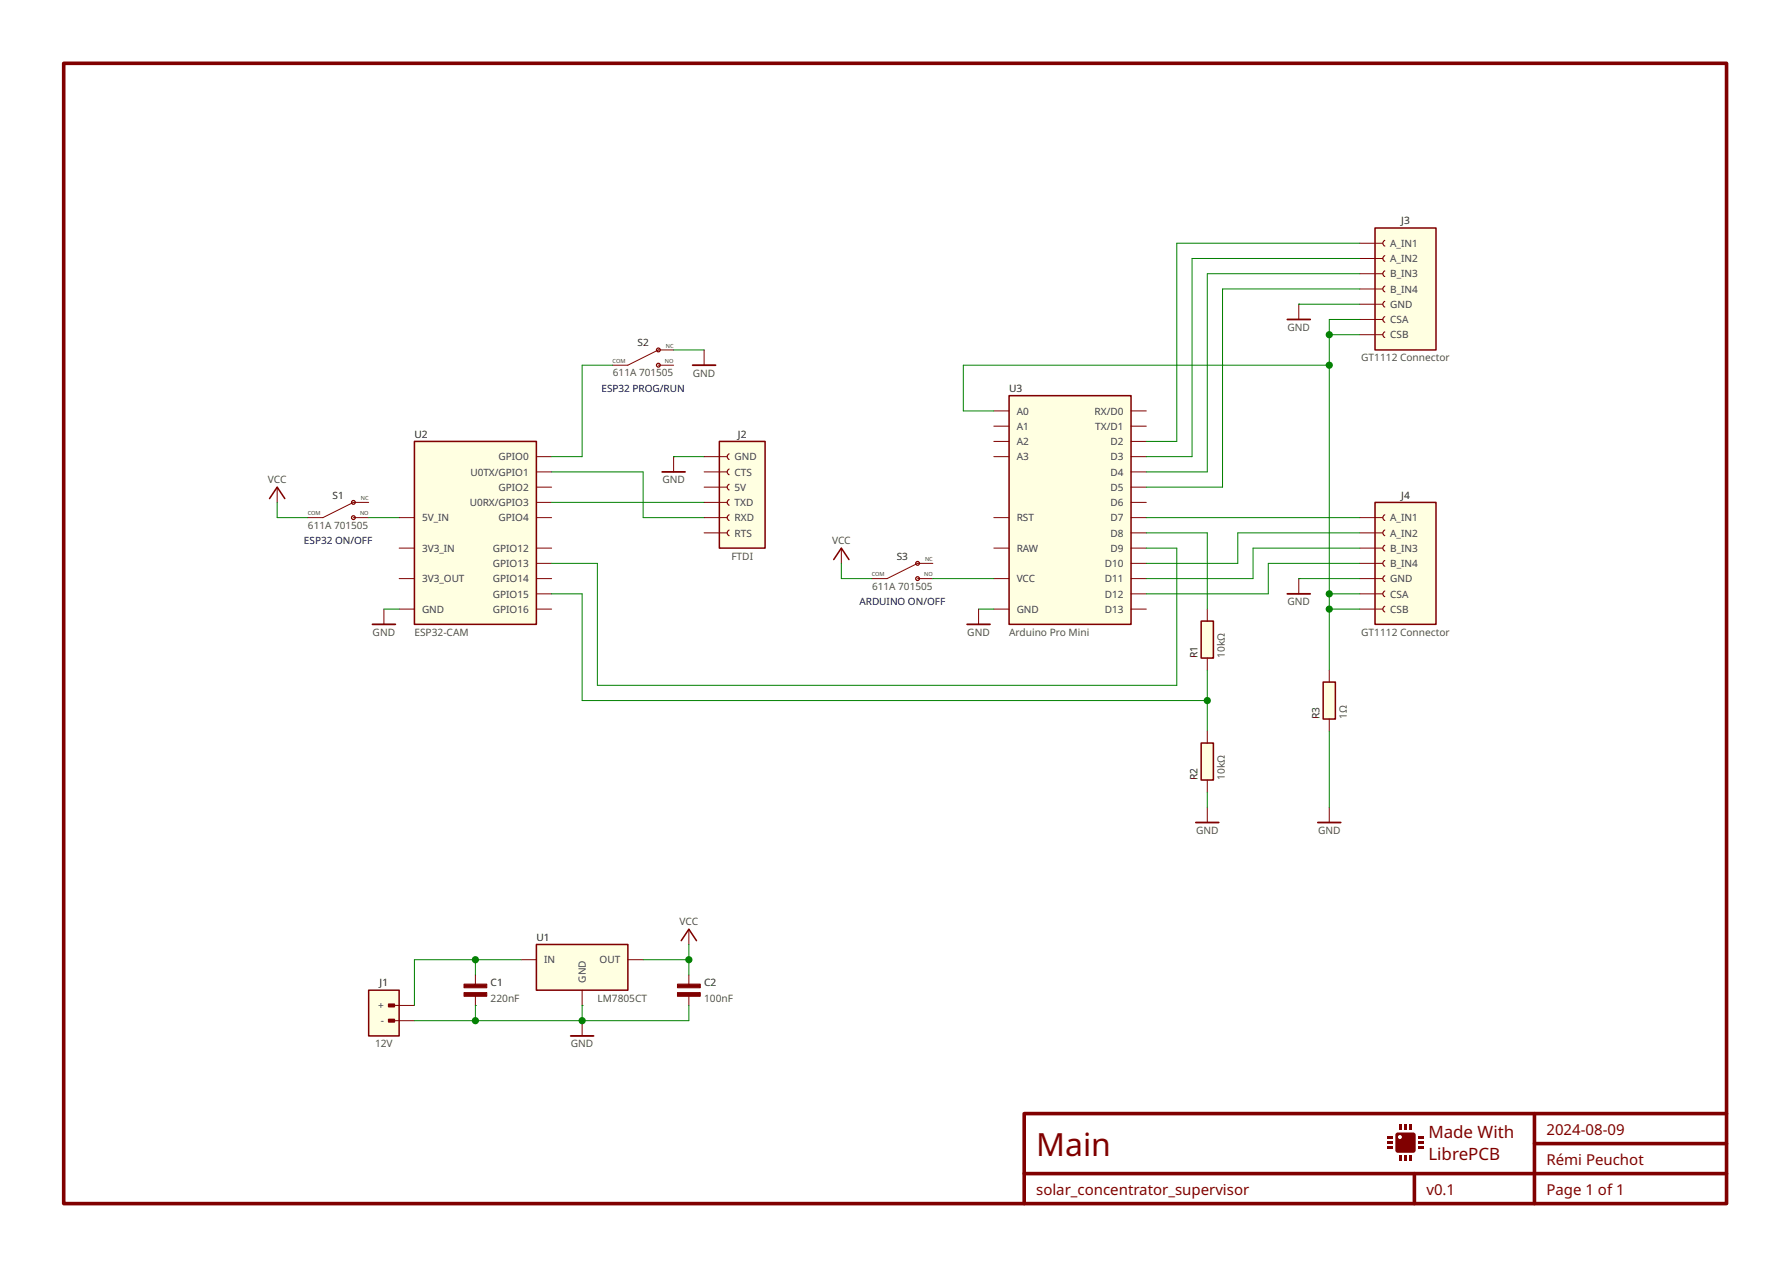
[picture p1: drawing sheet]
<svg xmlns="http://www.w3.org/2000/svg" width="297mm" height="210mm" viewBox="0 0 297 210" stroke-linecap="round" stroke-linejoin="round" font-family="sans-serif">
<path d="M227.9 37.8h10.1v20.2h-10.1z" fill-rule="evenodd" fill="#ffffe1" stroke="#800000" stroke-width=".25"/>
<path d="M229.5 39.9a.51 .51 0 0 0-.3 .4 .51 .51 0 0 0 .3 .5M229.5 42.4a.51 .51 0 0 0-.3 .5 .51 .51 0 0 0 .3 .4M229.5 44.9a.51 .51 0 0 0-.3 .5 .51 .51 0 0 0 .3 .5M229.5 47.4a.51 .51 0 0 0-.3 .5 .51 .51 0 0 0 .3 .5M229.5 50a.51 .51 0 0 0-.3 .4 .51 .51 0 0 0 .3 .5M229.5 52.5a.51 .51 0 0 0-.3 .5 .51 .51 0 0 0 .3 .4M229.5 55a.51 .51 0 0 0-.3 .5 .51 .51 0 0 0 .3 .5" fill="none" stroke="#800000" stroke-width=".19"/>
<path d="M225.4 42.9h3.8M225.4 40.3h3.8M225.4 47.9h3.8M225.4 50.4h3.8M225.4 45.4h3.8M225.4 53h3.8M225.4 55.5h3.8" fill="none" stroke="#800000" stroke-width=".17"/>
<g fill="#ffffe1" stroke="#800000" stroke-width=".2">
<circle cx="109.1" cy="58" r=".32"/>
<circle cx="109.1" cy="60.5" r=".32"/>
</g>
<path d="M111.7 58h-2.6l-5 2.5h-2.6M109.1 60.5h2.6" fill="none" stroke="#800000" stroke-width=".17"/>
<path d="M199.1 123.2h2v6.1h-2z" fill-rule="evenodd" fill="#ffffe1" stroke="#800000" stroke-width=".25"/>
<path d="M200.1 121.2v2M200.1 129.3v2" fill="none" stroke="#800000" stroke-width=".17"/>
<path d="M199.1 103h2v6.1h-2z" fill-rule="evenodd" fill="#ffffe1" stroke="#800000" stroke-width=".25"/>
<path d="M139.5 90.9v2.5M63.6 101v2.5M200.1 101v2M200.1 109.1v2" fill="none" stroke="#800000" stroke-width=".17"/>
<path d="M61.7 103.5h3.8" fill="none" stroke="#800000" stroke-width=".3"/>
<path d="M138.2 92.8l1.3-1.9 1.2 1.9" fill="none" stroke="#800000" stroke-width=".25"/>
<path d="M227.9 83.3h10.1v20.2h-10.1z" fill-rule="evenodd" fill="#ffffe1" stroke="#800000" stroke-width=".25"/>
<path d="M229.5 85.3a.51 .51 0 0 0-.3 .5 .51 .51 0 0 0 .3 .5M229.5 87.9a.51 .51 0 0 0-.3 .5 .51 .51 0 0 0 .3 .4M229.5 90.4a.51 .51 0 0 0-.3 .5 .51 .51 0 0 0 .3 .5M229.5 92.9a.51 .51 0 0 0-.3 .5 .51 .51 0 0 0 .3 .5M229.5 95.5a.51 .51 0 0 0-.3 .4 .51 .51 0 0 0 .3 .5M229.5 98a.51 .51 0 0 0-.3 .5 .51 .51 0 0 0 .3 .4M229.5 100.5a.51 .51 0 0 0-.3 .5 .51 .51 0 0 0 .3 .5" fill="none" stroke="#800000" stroke-width=".19"/>
<path d="M116.7 58v2.5M225.4 88.4h3.8M225.4 85.8h3.8M225.4 93.4h3.8M225.4 95.9h3.8M225.4 90.9h3.8M225.4 98.5h3.8M225.4 101h3.8M114.2 154.1v2.5M114.2 161.6v1.6M114.2 165.2v1.5" fill="none" stroke="#800000" stroke-width=".17"/>
<g fill="#800000" stroke="#800000" stroke-width=".17">
<path d="M112.3 163.2h3.8v.6h-3.8z" fill-rule="evenodd"/>
<path d="M112.3 164.6h3.8v.6h-3.8z" fill-rule="evenodd"/>
</g>
<path d="M114.8 60.5h3.8" fill="none" stroke="#800000" stroke-width=".3"/>
<path d="M112.9 156l1.3-1.9 1.2 1.9" fill="none" stroke="#800000" stroke-width=".25"/>
<path d="M167.3 65.6h20.2v37.9h-20.2z" fill-rule="evenodd" fill="#ffffe1" stroke="#800000" stroke-width=".25"/>
<g fill="none" stroke="#800000" stroke-width=".17">
<path d="M164.7 73.2h2.6M164.7 75.7h2.6M164.7 68.1h2.6M164.7 70.7h2.6M187.5 73.2h2.5M187.5 75.7h2.5M187.5 68.1h2.5M187.5 78.2h2.5M187.5 70.7h2.5M164.7 85.8h2.6M164.7 95.9h2.6M164.7 90.9h2.6"/>
<path d="M187.5 93.4h2.5M187.5 85.8h2.5M187.5 83.3h2.5M187.5 80.8h2.5M187.5 88.4h2.5M187.5 95.9h2.5M187.5 90.9h2.5M187.5 98.5h2.5M164.7 101h2.6M187.5 101h2.5"/>
</g>
<path d="M61.1 164.2h5.1v7.6h-5.1z" fill-rule="evenodd" fill="#ffffe1" stroke="#800000" stroke-width=".25"/>
<g fill="#800000" stroke="#800000" stroke-width=".25">
<path d="M64.4 166.5h1v.4h-1z" fill-rule="evenodd"/>
<path d="M64.4 169h1v.4h-1z" fill-rule="evenodd"/>
</g>
<path d="M64.9 169.2h3.8M64.9 166.7h3.8" fill="none" stroke="#800000" stroke-width=".17"/>
<path d="M219.3 113.1h2v6.1h-2z" fill-rule="evenodd" fill="#ffffe1" stroke="#800000" stroke-width=".25"/>
<path d="M220.3 111.1v2M220.3 119.2v2" fill="none" stroke="#800000" stroke-width=".17"/>
<path d="M68.7 73.2h20.2v30.3h-20.2z" fill-rule="evenodd" fill="#ffffe1" stroke="#800000" stroke-width=".25"/>
<g fill="none" stroke="#800000" stroke-width=".17">
<path d="M88.9 78.2h2.5M88.9 75.7h2.5M66.2 85.8h2.5M66.2 90.9h2.5M66.2 95.9h2.5M88.9 98.5h2.5M88.9 85.8h2.5M88.9 83.3h2.5M88.9 90.9h2.5M88.9 95.9h2.5M88.9 93.4h2.5M88.9 80.8h2.5"/>
<path d="M215.3 95.9v2.6M66.2 101h2.5M88.9 101h2.5"/>
</g>
<path d="M213.4 98.5h3.8" fill="none" stroke="#800000" stroke-width=".3"/>
<g fill="#ffffe1" stroke="#800000" stroke-width=".2">
<circle cx="152.1" cy="93.4" r=".32"/>
<circle cx="152.1" cy="95.9" r=".32"/>
</g>
<path d="M152.1 95.9h2.5M154.6 93.4h-2.5l-5.1 2.5h-2.5" fill="none" stroke="#800000" stroke-width=".17"/>
<path d="M10.6 10.5h275.6v189.1h-275.6zM169.8 194.6h116.4M234.4 194.6v5M254.3 184.6v15M254.3 189.6h31.9M286.2 184.6h-116.4v15" fill="none" stroke="#800000" stroke-width=".6"/>
<g fill="#ffffe1" stroke="#800000" stroke-width=".2">
<circle cx="58.6" cy="83.3" r=".32"/>
<circle cx="58.6" cy="85.8" r=".32"/>
</g>
<path d="M58.6 85.8h2.5M61.1 83.3h-2.5l-5.1 2.5h-2.5" fill="none" stroke="#800000" stroke-width=".17"/>
<g fill="#800000">
<path d="M231.5 187.8h3l.2 .4-.1 2.7-.4 .2h-2.7l-.2-.4v-2.2h.4a.33 .33 0 0 0 .5 .3 .33 .33 0 0 0 .1-.5 .33 .33 0 0 0-.5 .1l-.1 .1h-.4v-.5z" fill-rule="evenodd"/>
<path d="M235.1 189.2h.8v.5h-.8z" fill-rule="evenodd"/>
<path d="M235.1 190.1h.8v.4h-.8z" fill-rule="evenodd"/>
<path d="M235.1 188.4h.8v.4h-.8z" fill-rule="evenodd"/>
<path d="M230 188.4h.9v.4h-.9z" fill-rule="evenodd"/>
<path d="M230 189.2h.9v.5h-.9z" fill-rule="evenodd"/>
<path d="M230 190.1h.9v.4h-.9z" fill-rule="evenodd"/>
<path d="M232.8 186.5h.4v.8h-.4z" fill-rule="evenodd"/>
<path d="M233.6 186.5h.4v.8h-.4z" fill-rule="evenodd"/>
<path d="M231.9 186.5h.4v.8h-.4z" fill-rule="evenodd"/>
<path d="M232.8 191.6h.4v.8h-.4z" fill-rule="evenodd"/>
<path d="M233.6 191.6h.4v.8h-.4z" fill-rule="evenodd"/>
<path d="M231.9 191.6h.4v.8h-.4z" fill-rule="evenodd"/>
</g>
<path d="M160.3 103.5h3.8M198.2 136.4h3.8M218.4 136.4h3.8M94.6 171.8h3.8" fill="none" stroke="#800000" stroke-width=".3"/>
<path d="M162.2 101v2.5M200.1 133.8v2.6M220.3 133.8v2.6M78.8 161.6v1.6M78.8 165.2v1.5M96.5 169.2v2.6" fill="none" stroke="#800000" stroke-width=".17"/>
<g fill="#800000" stroke="#800000" stroke-width=".17">
<path d="M76.9 163.2h3.8v.6h-3.8z" fill-rule="evenodd"/>
<path d="M76.9 164.6h3.8v.6h-3.8z" fill-rule="evenodd"/>
</g>
<path d="M88.9 156.6h15.2v7.6h-15.2z" fill-rule="evenodd" fill="#ffffe1" stroke="#800000" stroke-width=".25"/>
<path d="M215.3 50.4v2.6M45.9 80.8v2.5M86.4 159.1h2.5M104.1 159.1h2.5M96.5 164.2v2.5" fill="none" stroke="#800000" stroke-width=".17"/>
<path d="M44.7 82.7l1.2-1.9 1.3 1.9" fill="none" stroke="#800000" stroke-width=".25"/>
<path d="M213.4 53h3.8" fill="none" stroke="#800000" stroke-width=".3"/>
<path d="M119.2 73.2h7.6v17.7h-7.6z" fill-rule="evenodd" fill="#ffffe1" stroke="#800000" stroke-width=".25"/>
<path d="M120.9 75.2a.51 .51 0 0 0-.4 .5 .51 .51 0 0 0 .4 .5M120.9 77.8a.51 .51 0 0 0-.4 .4 .51 .51 0 0 0 .4 .5M120.9 80.3a.51 .51 0 0 0-.4 .5 .51 .51 0 0 0 .4 .4M120.9 82.8a.51 .51 0 0 0-.4 .5 .51 .51 0 0 0 .4 .5M120.9 85.3a.51 .51 0 0 0-.4 .5 .51 .51 0 0 0 .4 .5M120.9 87.9a.51 .51 0 0 0-.4 .5 .51 .51 0 0 0 .4 .4" fill="none" stroke="#800000" stroke-width=".19"/>
<path d="M111.7 75.7v2.5M116.7 75.7h3.8M116.7 78.2h3.8M116.7 88.4h3.8M116.7 80.8h3.8M116.7 83.3h3.8M116.7 85.8h3.8" fill="none" stroke="#800000" stroke-width=".17"/>
<path d="M109.8 78.2h3.8" fill="none" stroke="#800000" stroke-width=".3"/>
<g fill="none" stroke="#008000" stroke-width=".17">
<path d="M111.7 58h5M215.3 50.4h.1M215.3 50.4h10.1M220.3 55.5h5.1M225.4 40.3h-30.3v32.9h-5.1M225.4 45.4h-25.3v32.8h-10.1M225.4 42.9h-27.8v32.8h-7.6M225.4 47.9h-22.8v32.9h-12.6M225.4 53h-5.1v58.1M91.4 78.2h15.2v7.6h10.1M101.5 60.5h-5v15.2h-5.1M111.7 75.7h.1"/>
<path d="M111.7 75.7h5M220.3 60.5h-60.6v7.6h5M45.9 83.3v2.5h5.1M61.1 85.8h5.1M91.4 98.5h5.1v17.7h103.6M91.4 83.3h25.3M139.5 93.4v2.5h5M154.6 95.9h10.1M190 90.9h5.1v22.7h-96.1v-20.2h-7.6M190 88.4h10.1v12.6M190 85.8h35.4M215.3 95.9h.1"/>
<path d="M215.3 95.9h10.1M220.3 98.5h5.1M225.4 88.4h-20.2v5h-15.2M225.4 93.4h-15.2v5.1h-20.2M225.4 90.9h-17.7v5h-17.7M63.6 101h2.6M162.2 101h2.5M200.1 111.1v10.1M220.3 101h5.1M200.1 131.3v2.5M220.3 121.2v12.6M78.8 159.1v2.5"/>
<path d="M86.4 159.1h-17.7v7.6M106.6 159.1h7.6M114.2 156.6v5M78.8 166.7h.1M78.8 166.7v2.5M96.5 169.2h.1M96.5 166.7h.1M96.5 166.7v2.5M114.2 166.7v2.5h-45.5"/>
</g>
<g fill="#008000">
<circle cx="114.2" cy="159.1" r=".6"/>
<circle cx="78.8" cy="169.2" r=".6"/>
<circle cx="96.5" cy="169.2" r=".6"/>
<circle cx="200.1" cy="116.2" r=".6"/>
<circle cx="78.8" cy="159.1" r=".6"/>
<circle cx="220.3" cy="55.5" r=".6"/>
<circle cx="220.3" cy="60.5" r=".6"/>
<circle cx="220.3" cy="98.5" r=".6"/>
<circle cx="220.3" cy="101" r=".6"/>
</g>
<text font-size="5.3" fill="#800000" x="171.8" y="191.7">Main</text>
<g font-size="2.8" fill="#800000">
<text x="236.8" y="188.6">Made With</text>
<text x="236.8" y="192.4">LibrePCB</text>
</g>
<g font-size="2.5" fill="#800000">
<text x="256.3" y="188.1">2024-08-09</text>
<text x="256.3" y="193.1">Rémi Peuchot</text>
<text x="171.8" y="198.1">solar_concentrator_supervisor</text>
<text x="236.4" y="198.1">v0.1</text>
<text x="256.3" y="198.1">Page 1 of 1</text>
</g>
<g font-size="1.7" fill="#404040">
<text x="230.4" y="41">A_IN1</text>
<text x="230.4" y="43.5">A_IN2</text>
<text x="230.4" y="46">B_IN3</text>
<text x="230.4" y="48.5">B_IN4</text>
<text x="230.4" y="51.1">GND</text>
<text x="230.4" y="53.6">CSA</text>
<text x="230.4" y="56.1">CSB</text>
<text x="168.5" y="68.8">A0</text>
<text x="168.5" y="71.3">A1</text>
<text x="181.4" y="68.8">RX/D0</text>
<text x="181.6" y="71.3">TX/D1</text>
<text x="82.6" y="76.3">GPIO0</text>
<text x="121.8" y="76.3">GND</text>
<text x="168.5" y="73.8">A2</text>
<text x="168.5" y="76.3">A3</text>
<text x="184.1" y="73.8">D2</text>
<text x="184.1" y="76.3">D3</text>
<text x="77.9" y="83.9">U0RX/GPIO3</text>
<text x="78" y="78.9">U0TX/GPIO1</text>
<text x="82.6" y="81.4">GPIO2</text>
<text x="121.8" y="78.9">CTS</text>
<text x="121.8" y="81.4">5V</text>
<text x="121.8" y="83.9">TXD</text>
<text x="184.1" y="83.9">D6</text>
<text x="184.1" y="81.4">D5</text>
<text x="184.1" y="78.9">D4</text>
<text x="70" y="86.4">5V_IN</text>
<text x="82.6" y="86.4">GPIO4</text>
<text x="121.8" y="89">RTS</text>
<text x="121.8" y="86.4">RXD</text>
<text x="168.5" y="86.4">RST</text>
<text x="184.1" y="86.4">D7</text>
<text x="184.1" y="89">D8</text>
<text x="230.4" y="89">A_IN2</text>
<text x="230.4" y="86.4">A_IN1</text>
<text x="70" y="91.5">3V3_IN</text>
<text x="81.7" y="91.5">GPIO12</text>
<text x="81.7" y="94">GPIO13</text>
<text x="168.5" y="91.5">RAW</text>
<text x="183.1" y="94">D10</text>
<text x="184.1" y="91.5">D9</text>
<text x="230.4" y="94">B_IN4</text>
<text x="230.4" y="91.5">B_IN3</text>
<text x="70" y="101.6">GND</text>
<text x="70" y="96.6">3V3_OUT</text>
<text x="81.7" y="99.1">GPIO15</text>
<text x="81.7" y="101.6">GPIO16</text>
<text x="81.7" y="96.6">GPIO14</text>
<text x="168.5" y="96.6">VCC</text>
<text x="168.5" y="101.6">GND</text>
<text x="183.1" y="96.6">D11</text>
<text x="183.1" y="101.6">D13</text>
<text x="183.1" y="99.1">D12</text>
<text x="230.4" y="96.6">GND</text>
<text x="230.4" y="99.1">CSA</text>
<text x="230.4" y="101.6">CSB</text>
<text x="90.2" y="159.7">IN</text>
<text x="99.4" y="159.7">OUT</text>
<text x="62.7" y="167.3">+</text>
<text x="97.1" y="162.9" transform="rotate(-90 97.1 162.9)">GND</text>
<text x="63.1" y="169.9">-</text>
</g>
<g font-size="1.7" fill="#202020">
<text x="232.3" y="37.2">J3</text>
<text x="105.7" y="57.4">S2</text>
<text x="167.3" y="65">U3</text>
<text x="68.7" y="72.6">U2</text>
<text x="122.3" y="72.6">J2</text>
<text x="55.1" y="82.7">S1</text>
<text x="232.3" y="82.7">J4</text>
<text x="148.6" y="92.8">S3</text>
<text x="198.5" y="109.1" transform="rotate(-90 198.5 109.1)">R1</text>
<text x="218.7" y="119.2" transform="rotate(-90 218.7 119.2)">R3</text>
<text x="198.5" y="129.3" transform="rotate(-90 198.5 129.3)">R2</text>
<text x="88.9" y="156">U1</text>
<text x="62.9" y="163.5">J1</text>
<text x="81.3" y="163.5">C1</text>
<text x="116.7" y="163.5">C2</text>
</g>
<g font-size="1.7" fill="#505050">
<text x="213.4" y="54.9">GND</text>
<text x="225.6" y="59.9">GT1112 Connector</text>
<text x="101.6" y="62.4">611A 701505</text>
<text x="114.8" y="62.4">GND</text>
<text x="44.4" y="80.1">VCC</text>
<text x="109.8" y="80.1">GND</text>
<text x="51.1" y="87.7">611A 701505</text>
<text x="121.2" y="92.8">FTDI</text>
<text x="137.9" y="90.2">VCC</text>
<text x="144.6" y="97.8">611A 701505</text>
<text x="213.4" y="100.4">GND</text>
<text x="61.8" y="105.4">GND</text>
<text x="68.7" y="105.4">ESP32-CAM</text>
<text x="160.3" y="105.4">GND</text>
<text x="167.3" y="105.4">Arduino Pro Mini</text>
<text x="225.6" y="105.4">GT1112 Connector</text>
<text x="203" y="109.1" transform="rotate(-90 203 109.1)">10kΩ</text>
<text x="223.2" y="119.2" transform="rotate(-90 223.2 119.2)">1Ω</text>
<text x="203" y="129.3" transform="rotate(-90 203 129.3)">10kΩ</text>
<text x="198.3" y="138.3">GND</text>
<text x="218.5" y="138.3">GND</text>
<text x="112.6" y="153.4">VCC</text>
<text x="81.3" y="166.1">220nF</text>
<text x="99" y="166.1">LM7805CT</text>
<text x="116.7" y="166.1">100nF</text>
<text x="62.2" y="173.7">12V</text>
<text x="94.6" y="173.7">GND</text>
</g>
<g font-size="1.7" fill="#000080">
<text x="99.7" y="64.9">ESP32 PROG/RUN</text>
<text x="50.4" y="90.2">ESP32 ON/OFF</text>
<text x="142.5" y="100.3">ARDUINO ON/OFF</text>
</g>
<g font-size=".9" fill="#404040">
<text x="110.4" y="57.6">NC</text>
<text x="101.5" y="60.2">COM</text>
<text x="110.2" y="60.2">NO</text>
<text x="59.8" y="82.9">NC</text>
<text x="51" y="85.5">COM</text>
<text x="59.7" y="85.5">NO</text>
<text x="144.5" y="95.6">COM</text>
<text x="153.2" y="95.6">NO</text>
<text x="153.3" y="93">NC</text>
</g>
</svg>
